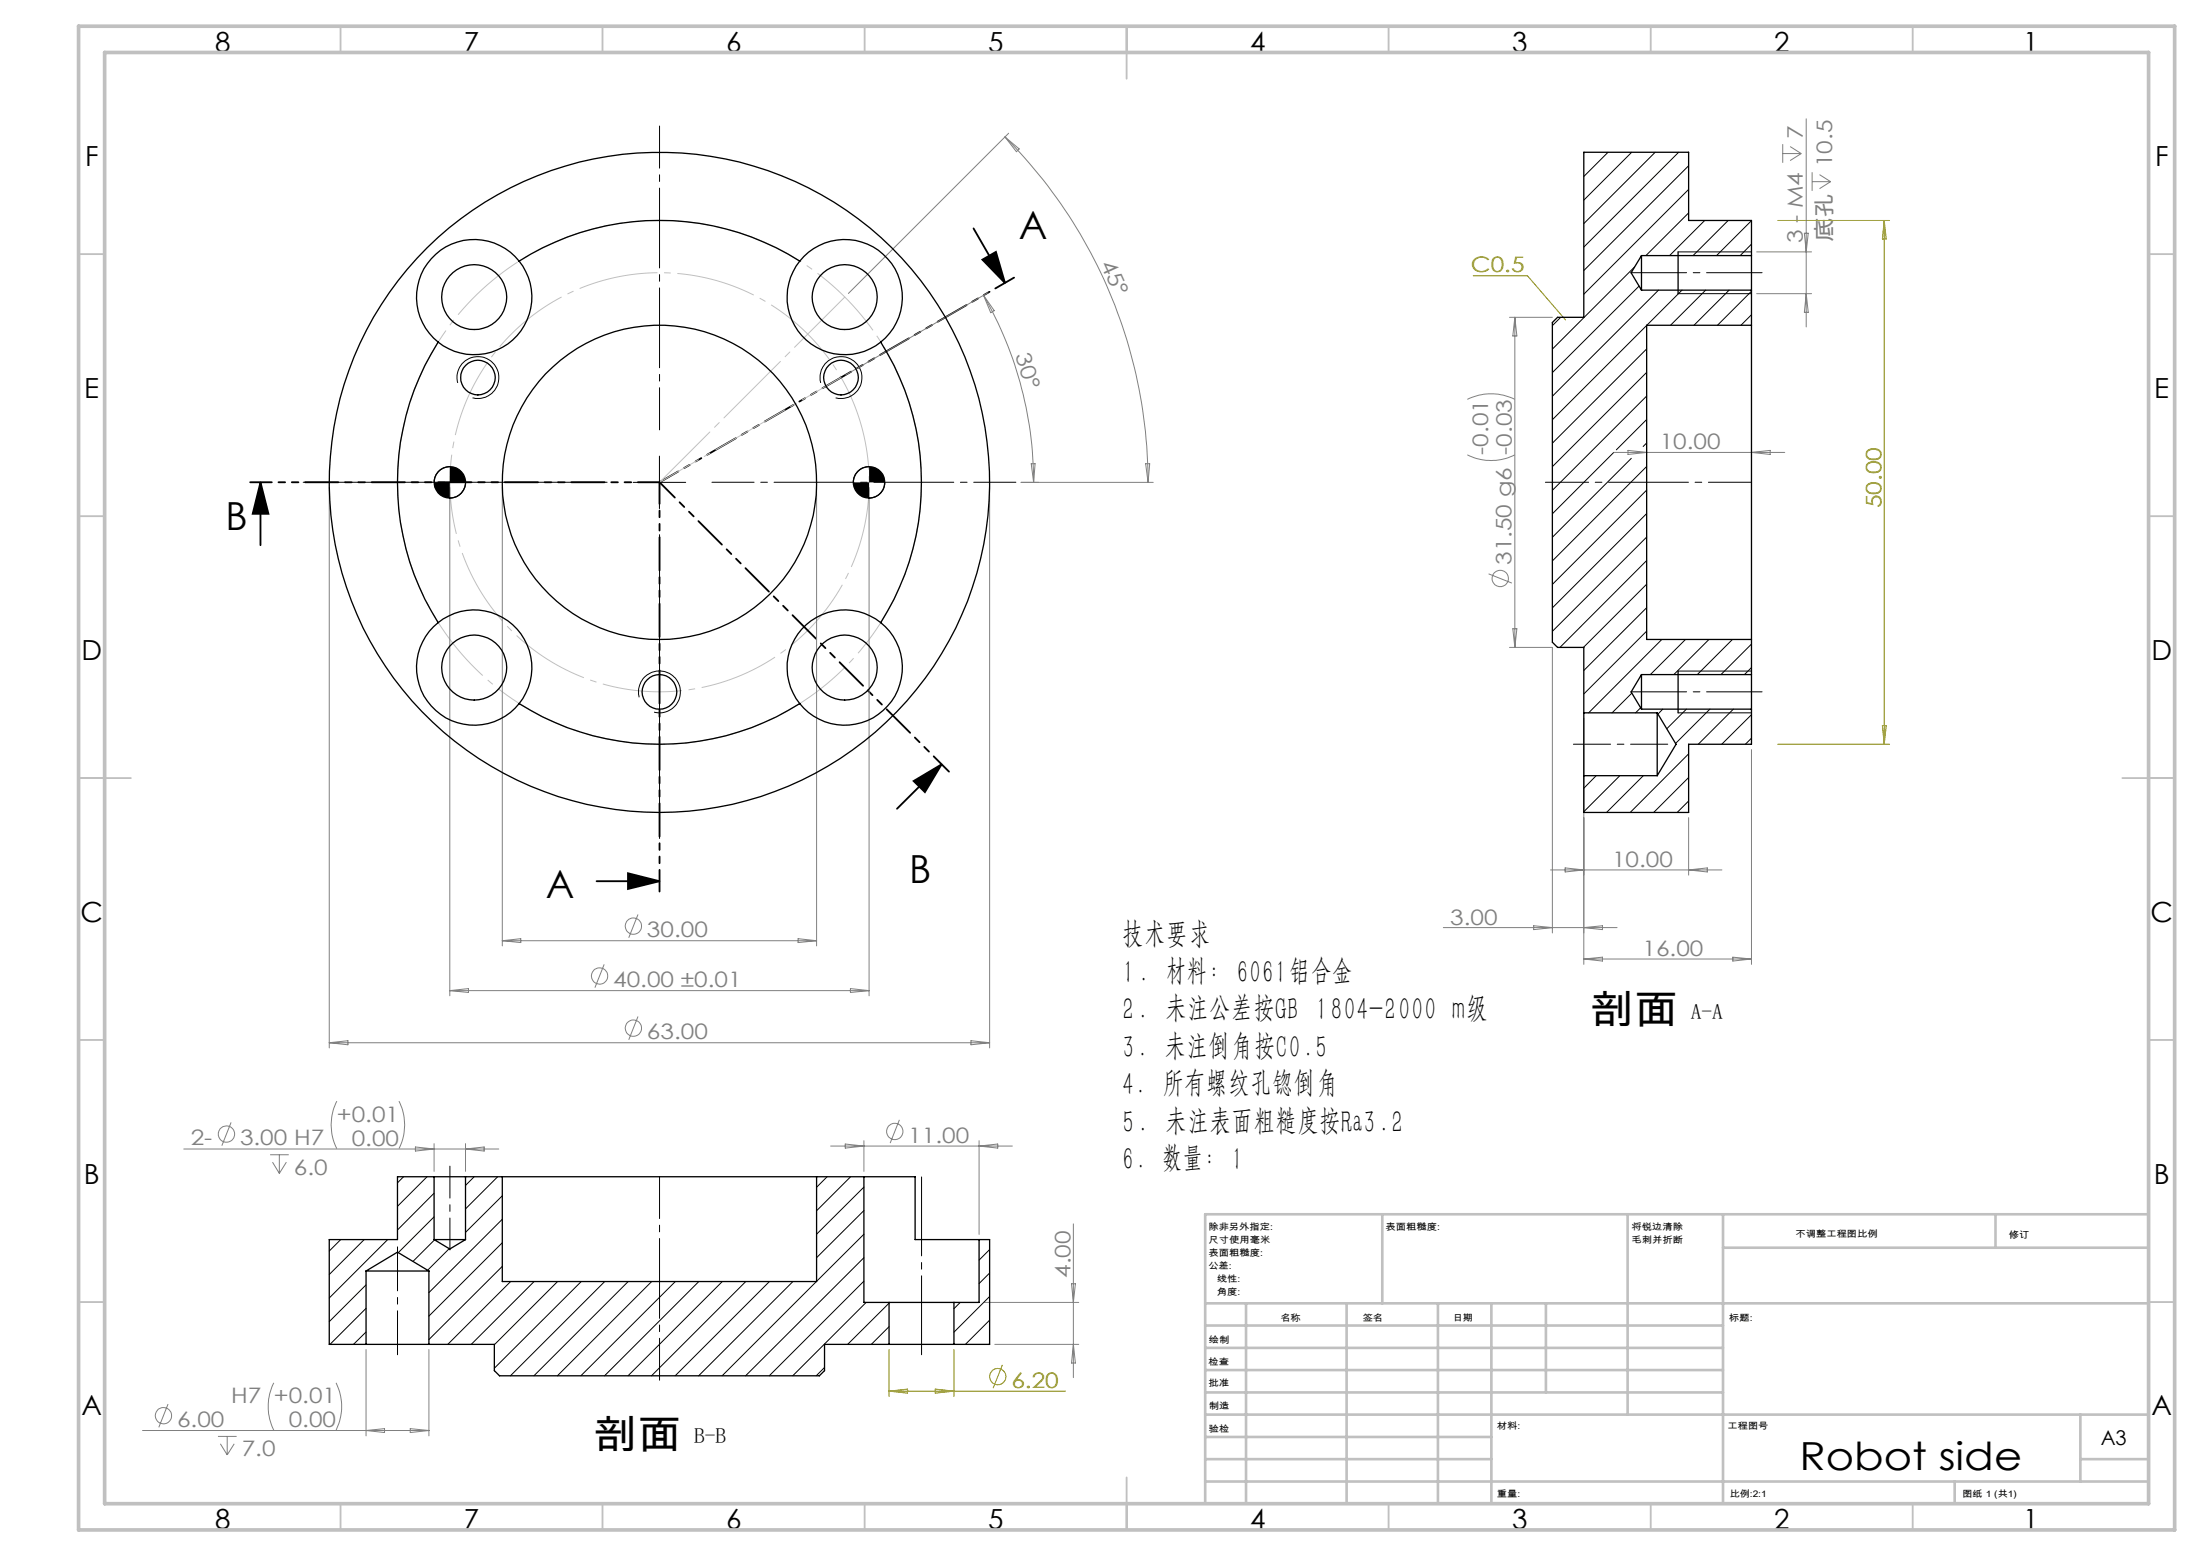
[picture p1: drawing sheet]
<svg xmlns="http://www.w3.org/2000/svg" width="420mm" height="297mm" viewBox="0 0 420 297" stroke-linecap="round" stroke-linejoin="round" font-family="sans-serif">
<g fill="none" stroke="#808080" stroke-width=".19">
<path d="M191.8 26.1l2.7 2.3-.5 .6zM191.8 26.1a93.5 93.5 0 0 1 27.3 66M192.5 25.4l-30.6 30.6M340.2 27.5v3.6M340.2 29.3h3.5M341.6 28l2.1 1.3M343.7 29.3l-2.1 1.4M344.7 22.7v39.7M345.8 32.9v3.5M345.8 34.7h3.5M347.2 33.3l2.1 1.4M349.3 34.7l-2.1 1.3"/>
<path d="M187.7 56.4a71.1 71.1 0 0 1 9.5 35.7M187.7 56.4l2 2.9-.6 .4zM188.5 55.9l-27.1 15.7M335.2 56.1h10.5M335.2 48.1h10.5M344.3 44.5h.8l-.4 3.6zM344.7 56.1l.4 3.5h-.8zM280 76.2a10.2 10.2 0 0 1 9.1 0M288 60.6h8.2M289.1 60.6v63M289.1 60.6l.4 3.5h-.8zM334.2 63.1v24.2"/>
<path d="M62.8 93.1v106.9M85.8 93.1v97M95.8 93.1v87.4M155.8 93.1v87.4M165.8 93.1v97M188.8 93.1v106.9M194.8 92.1h25.3M196.8 88.5h.7l-.3 3.6zM218.6 88.5h.8l-.3 3.6zM280 86.8a9.9 9.9 0 0 0 9.1 0M307.9 86.4h32.7M310.7 86l3.5 .4-3.5 .3z"/>
<path d="M334.2 86.4l3.6-.4v.7zM284.1 109.5l4.4 1.8M288 123.6h8.2v54.5M288.7 120h.8l-.4 3.6zM302.2 137.1v47M322.2 156.1v10.9M334.2 143.1v41M95.8 179.6h60M95.8 179.6l3.6-.4v.7zM121.7 174.6l-1.7 4.4M152.3 179.2l3.5 .4-3.5 .3zM275.4 177.1h33.2"/>
<path d="M292.7 176.7l3.5 .4-3.5 .3zM295.9 166h32.7M298.7 165.7l3.5 .3-3.5 .4zM302.2 177.1l3.6-.4v.7zM322.2 166l3.6-.3v.7zM62.8 199h126M62.8 199l3.6-.4v.8zM85.8 189.1h80M85.8 189.1l3.6-.4v.7zM115.3 184.1l-1.8 4.4M121.7 194l-1.7 4.5M162.3 188.7l3.5 .4-3.5 .3z"/>
<path d="M185.3 198.6l3.5 .4-3.5 .4zM302.2 183.1h32M302.2 183.1l3.6-.4v.7zM330.7 182.7l3.5 .4-3.5 .3zM35.1 219.3h60.1M44.1 214.2l-1.8 4.5M64.3 210.2a9.9 9.9 0 0 0 0 9M76.1 210.2a9.9 9.9 0 0 1 0 9M79.3 218.9l3.5 .4-3.5 .4zM82.8 218.3v5.3M88.8 218.3v5.3M88.8 219.3l3.6-.4v.8z"/>
<path d="M158.5 218.8h34.7M161.3 218.4l3.6 .4-3.6 .3zM164.9 217.7v5.9M171.6 213.7l-1.7 4.5M186.8 217.7v17.9M186.8 218.8l3.6-.4v.7zM51.5 220.4h3.6M52 221.8l1.3 2.2M53.3 220.4v3.6M54.6 221.8l-1.3 2.2M204.8 233.6v29.4M69.9 257.6v16.5"/>
<path d="M81.8 257.6v16.5M187.9 248.6h17.9M189.8 256.6h16M204.5 245h.7l-.4 3.6zM204.8 256.6l.4 3.6h-.7zM27.2 273h54.6M32.1 268l-1.8 4.4M41.6 274.2h3.6M42.1 275.6l1.3 2.1M43.4 274.2v3.5M44.7 275.6l-1.3 2.1M52.2 263.9a10.2 10.2 0 0 0 0 9.1"/>
<path d="M64.1 263.9a10.2 10.2 0 0 1 0 9.1M69.9 273l3.5-.3v.7zM78.3 272.7l3.5 .3-3.5 .4z"/>
<circle cx="286.3" cy="110.4" r="1.55"/>
<circle cx="120.9" cy="176.8" r="1.55"/>
<circle cx="114.4" cy="186.3" r="1.55"/>
<circle cx="120.9" cy="196.2" r="1.55"/>
<circle cx="43.2" cy="216.5" r="1.56"/>
<circle cx="170.7" cy="216" r="1.55"/>
<circle cx="31.2" cy="270.2" r="1.55"/>
</g>
<g fill="none" stroke="#808000" stroke-width=".19">
<path d="M281.1 52.6h10.4l7.2 8.5M339.2 42.1h21.4M359.6 42.1v100M359.6 42.1l.3 3.5h-.7zM359.2 138.5h.7l-.3 3.6zM339.2 142.1h21.4M169.7 257.6v9M182 257.6v9M169.7 265.5h33.6M169.7 265.5l3.5-.4v.8zM178.5 265.1l3.5 .4-3.5 .4zM191.3 260.5l-1.8 4.5"/>
<circle cx="190.4" cy="262.8" r="1.56"/>
</g>
<path d="M185.8 43.6l6 10.4M187.5 49.6l2.5-1.5 1.8 5.9zM49.7 92.1l1.5 6h-3zM49.7 92.1v12M174.3 149.1l5.4-3.2-3.2 5.3zM179.7 145.9l-8.5 8.5M113.8 168.2h12M119.8 166.7l6 1.5-6 1.5z" fill="none" stroke="#000" stroke-width=".35"/>
<path d="M164.1 80.4a40 40 0 0 0-67-16.1 40 40 0 0 0 18.4 66.4 40 40 0 0 0 49.2-48.3l-.6-2" fill="none" stroke="#c0c0c0" stroke-width=".19" stroke-dasharray="15.2 1.3 1.3 1.3" stroke-dashoffset="5.8" stroke-linecap="butt"/>
<path d="M173.7 77.4a50 50 0 0 0-83.8-20.1 50 50 0 0 0 23 83 50 50 0 0 0 61.5-60.3l-.7-2.6" fill="none" stroke="#c0c0c0" stroke-width=".19" stroke-dasharray="15.2 1.3 1.3 1.3" stroke-dashoffset="2.9" stroke-linecap="butt"/>
<g fill="none" stroke="#000" stroke-width=".19">
<path d="M302.4 29.1l-.2 .1M306.8 29.1l-4.6 4.6M311.4 29.1l-9.2 9.1M315.8 29.1l-13.6 13.6M320.3 29.1l-18.1 18.1M322.2 31.6l-20 20M322.2 36.2l-20 20M311.9 50.9l-15.7 15.7M312.8 54.6l-16.6 16.5M316.5 55.4l-20.3 20.2M320.2 56.1h14M320.2 48.1h14"/>
<path d="M321 55.4l-6.7 6.7M322.2 40.6l-8.1 8.2M325.3 42.1l-6.7 6.7M325.5 55.4l-6.7 6.7M329.8 42.1l-6.7 6.7M330 55.4l-6.7 6.7M334.2 42.1l-6.6 6.7M334.2 46.6l-2.1 2.2M334.2 55.6l-6.5 6.5M87.3 73.1a4 4 0 0 1 3.6-5 4 4 0 0 1 4.3 4.4 4 4 0 0 1-5 3.4M156.6 73.1a4 4 0 0 1 3.5-5 4 4 0 0 1 4.4 4.3 4 4 0 0 1-5 3.5M297.7 60.6l-1.5 1.6"/>
<path d="M314.2 62.1l-18 18M314.2 66.6l-18 18M314.2 71.1l-18 18M314.2 75.6l-18 18M334.2 60.1l-2 2M85.8 89.1a3 3 0 0 0-3 3M88.8 92.1a2.95 2.95 0 0 1-3 3M120.8 92.1h10M125.8 87.1v10M165.8 89.1a2.95 2.95 0 0 0-3 3M168.8 92.1a3 3 0 0 1-3 3M307.9 86.4l-11.7 11.7"/>
<path d="M311.3 87.5l-15.1 15M314.2 80.1l-5.8 5.8M314.2 84.6l-.7 .6M314.2 89l-18 18.1M314.2 93.6l-18 17.9M314.2 98l-18 18M314.2 102.5l-18 18M314.2 107l-16.5 16.6M314.2 111.5l-12 12.1M314.2 116l-12 12M122 133.1a4 4 0 0 1 3.4-5 4 4 0 0 1 4.4 4.3 4 4 0 0 1-5 3.5M311.4 132.3l-3.8 3.8"/>
<path d="M313.1 135.1l-1 1M314.2 120.5l-12 12M317.1 122.1l-14 14M317.3 135.4l-.9 .9M320.2 136.1h14M320.2 128.1h14M321.6 122.1l-6.7 6.7M321.8 135.4l-3.7 3.7M326.1 122.1l-6.7 6.7M326.3 135.4l-6.6 6.5M330.6 122.1l-6.7 6.7M330.8 135.4l-6.7 6.7"/>
<path d="M334.2 122.9l-5.8 5.9M334.2 127.4l-1.3 1.4M334.2 136.4l-5.7 5.7M304.6 148.1l-2.4 2.4M309.1 148.1l-6.9 6.8M313.6 148.1l-7 7M322.2 143.9l-11.1 11.2M322.2 148.4l-6.6 6.7M322.2 152.9l-2.2 2.2M334.2 140.9l-1.1 1.2M65 236.6l-2.2 2.2M69.5 236.6l-6.7 6.7"/>
<path d="M74 236.6l-11.2 11.2M77 224.6l-1.2 1.2M81.5 224.6l-5.7 5.7M82.8 227.7l-7 7.1M82.8 232.3l-6.8 6.8M82.9 236.6l-4.1 4.2M85.7 238.3l-4.1 4.2M90.5 224.6l-1.7 1.7M95 224.6l-6.2 6.1M95.8 228.2l-7 7M95.8 232.7l-14 14M95.8 237.2l-14 14"/>
<path d="M157.8 224.6l-2 2M162.3 224.6l-6.5 6.5M164.9 226.6l-9.1 9M164.9 231.1l-9.1 9M164.9 235.6l-9.1 9M188.8 238.5l-2 2M69.8 245.2l-7 7.1M69.8 249.7l-6.8 6.9M69.8 254.2l-2.3 2.4M95.8 241.7l-14 14M97.4 244.6l-12 12M101.9 244.6l-12 12"/>
<path d="M106.4 244.6l-12.1 12.1M110.9 244.6l-16.6 16.6M115.4 244.6l-18 18M119.9 244.6l-18 18M124.4 244.6l-18 18M128.9 244.6l-18.1 18M133.3 244.6l-17.9 18M137.8 244.6l-18 18M142.3 244.6l-18 18M146.8 244.6l-18 18M151.3 244.6l-18 18M155.8 244.6l-18 18"/>
<path d="M164.9 240.1l-22.6 22.5M164.9 244.5l-18.1 18.1M165.3 248.6l-14 14M169.7 248.7l-8 7.9M169.7 253.2l-3.4 3.4M183.2 248.6l-1.2 1.2M188.8 243l-2 2M188.8 247.5l-6.8 6.8M188.8 252l-4.6 4.6M188.8 256.5l-.1 .1M157.3 261l-1.5 1.6"/>
</g>
<path d="M311.2 52.1h25M336.2 132.1h-25" fill="none" stroke="#000" stroke-width=".19" stroke-dasharray="15.2 1.3 1.3 1.3" stroke-dashoffset="4.6"/>
<path d="M318.2 142.1h-18" fill="none" stroke="#000" stroke-width=".19" stroke-dasharray="15.2 1.3 1.3 1.3" stroke-dashoffset="8.1"/>
<path d="M334.2 92.1h-39.3" fill="none" stroke="#000" stroke-width=".19" stroke-dasharray="15.2 1.3 1.3 1.3" stroke-dashoffset="7"/>
<path d="M75.9 258.6v-20.6" fill="none" stroke="#000" stroke-width=".19" stroke-dasharray="15.2 1.3 1.3 1.3" stroke-dashoffset="6.8"/>
<path d="M85.9 238.6v-16" fill="none" stroke="#000" stroke-width=".19" stroke-dasharray="15.2 1.3 1.3 1.3" stroke-dashoffset="9.1"/>
<path d="M175.9 224.6v34" fill="none" stroke="#000" stroke-width=".19" stroke-dasharray="15.2 1.3 1.3 1.3" stroke-dashoffset=".2"/>
<path d="M115.9 92.1h-58M125.9 82.1v-58M135.9 92.1h58M125.9 102.1v58M125.9 224.6v38.8" fill="none" stroke="#000" stroke-width=".19" stroke-dasharray="15.2 1.3 1.3 1.3" stroke-dashoffset="7.2"/>
<path d="M125.9 92.1v78.1M125.9 92.1l67.6-39.1M125.9 92.1h-78.2M125.9 92.1l55.2 55.2" fill="none" stroke="#000" stroke-width=".35" stroke-dasharray="6.3 1.3 1.3 1.3 1.3 1.3" stroke-dashoffset="2.2"/>
<path d="M125.9 92.1l34.6-20" fill="none" stroke="#c0c0c0" stroke-width=".19" stroke-dasharray="15.2 1.3 1.3 1.3" stroke-dashoffset="6.7"/>
<path d="M125.9 92.1l35.3-35.4" fill="none" stroke="#c0c0c0" stroke-width=".19" stroke-dasharray="15.2 1.3 1.3 1.3" stroke-dashoffset="1.7"/>
<g fill="none" stroke="#c0c0c0" stroke-width=".35">
<path d="M65 5v5M115 5v5M165 5v5M215 5v10M265 5v5M315 5v5M365 5v5M15 48.5h5M410 48.5h5M15 98.5h5M410 98.5h5M15 148.5h10"/>
<path d="M405 148.5h10M15 198.5h5M410 198.5h5M15 248.5h5M410 248.5h5M65 287v5M115 287v5M165 287v5M215 282v10M265 287v5M315 287v5M365 287v5"/>
</g>
<g fill="none" stroke="#c0c0c0" stroke-width=".5">
<path d="M263.8 231.8v17M310.6 231.8v38.2M328.8 231.8v55.2M328.8 238.2h81.2M380.8 231.8v6.4M410 231.8h-180v55.2M230 248.8h180M230 257.3h98.8M230 253h98.8M237.8 248.8v38.2M257 248.8v38.2M274.4 248.8v38.2"/>
<path d="M284.6 248.8v38.2M295 248.8v17M230 265.8h98.8M230 261.5h98.8M230 278.5h54.6M230 274.3h54.6M230 270h180M397 278.5h13M397 270v12.8M230 282.8h180M373 282.8v4.2"/>
</g>
<path d="M15 5h400v287h-400zM20 10h390v277h-390z" fill="none" stroke="#c0c0c0" stroke-width=".7"/>
<g fill="none" stroke="#000" stroke-width=".25">
<path d="M99.1 49.8a50.1 50.1 0 0 1 53.5 0M99.1 49.8a11 11 0 0 1-.8 14.7 11 11 0 0 1-14.7 .8M99.1 49.8a11 11 0 0 0-16.4-.8 11 11 0 0 0 .9 16.3M152.6 49.8a11 11 0 0 0 .8 14.7 11 11 0 0 0 14.7 .8M152.6 49.8a11 11 0 0 1 16.4-.8 11 11 0 0 1-.9 16.3M313.2 48.8v6.6M313.2 48.8h21M313.2 48.8l-1.9 3.3 1.9 3.3M313.2 55.4h21M320.2 48.1v8M334.2 48.8v6.6M334.2 48.8v-6.7h-12v-13h-20v31.5h-5l-1 1v61l1 1h5v12.5"/>
<path d="M334.2 55.4v6.7M83.6 65.3a50.1 50.1 0 0 0 0 53.5M168.1 65.3a50.1 50.1 0 0 1 0 53.5M334.2 62.1v60M334.2 62.1h-20v60h20M83.6 118.8a11 11 0 0 1 14.7 .8 11 11 0 0 1 .8 14.7M83.6 118.8a11 11 0 0 0-.9 16.4 11 11 0 0 0 16.4-.9M168.1 118.8a11 11 0 0 0-14.7 .8 11 11 0 0 0-.8 14.7M168.1 118.8a11 11 0 0 1 .9 16.4 11 11 0 0 1-16.4-.9M99.1 134.3a50.1 50.1 0 0 0 53.5 0M302.2 136.1v12M302.2 136.1h14"/>
<path d="M313.2 128.8v6.6M313.2 128.8h21M313.2 128.8l-1.9 3.3 1.9 3.3M313.2 135.4h21M316.2 136.1v12M316.2 136.1l3.6 6-3.6 6M320.2 128.1v8M334.2 128.8v6.6M334.2 135.4v6.7h-12v13h-20v-7M334.2 122.1v6.7M302.2 148.1h14M82.8 236.6h6"/>
<path d="M82.8 224.6h6M82.8 224.6h-7v12h-13v20h7.1M82.8 224.6v12M82.8 236.6l3 1.8 3-1.8M88.8 224.6h7M88.8 224.6v12M95.8 224.6h60M95.8 224.6v20h60v-20M155.8 224.6h9.1M164.9 224.6h9.7v12h12.2M164.9 224.6v24h4.8M186.8 236.6h2v20h-6.8"/>
<path d="M186.8 236.6v12h-4.8M69.9 242.6h11.9M69.9 256.6h11.9M69.9 242.6l5.9-3.6 6 3.6M69.9 242.6v14M81.8 256.6h12.5v5l1 1h61.1l.9-1v-5h12.4M81.8 242.6v14M169.7 248.6h12.3M169.7 256.6h12.3M169.7 248.6v8M182 248.6v8"/>
<circle cx="90.5" cy="56.7" r="6.2"/>
<circle cx="161.2" cy="56.7" r="6.2"/>
<circle cx="91.2" cy="72.1" r="3.3"/>
<circle cx="160.5" cy="72.1" r="3.3"/>
<circle cx="85.8" cy="92.1" r="3"/>
<circle cx="125.8" cy="92.1" r="30"/>
<circle cx="125.8" cy="92.1" r="63"/>
<circle cx="165.8" cy="92.1" r="3"/>
<circle cx="90.5" cy="127.4" r="6.2"/>
<circle cx="125.8" cy="132.1" r="3.3"/>
<circle cx="161.2" cy="127.4" r="6.2"/>
</g>
<g fill="#000">
<path d="M49.7 92.1l1.5 6h-3zM174.3 149.1l5.4-3.2-3.2 5.3z"/>
<path d="M162.8 92.1a2.95 2.95 0 0 0 3 3v-3zM165.8 89.1v3h3a3 3 0 0 0-3-3zM82.8 92.1a3 3 0 0 0 3 3v-3zM85.8 89.1v3h3a2.95 2.95 0 0 0-3-3z"/>
<path d="M119.8 166.7l6 1.5-6 1.5zM187.5 49.6l2.5-1.5 1.8 5.9z"/>
</g>
<g font-size="7.4">
<text x="194.4" y="45.7">A</text>
<text x="43" y="101.1">B</text>
<text x="104.2" y="171.3">A</text>
<text x="173.5" y="168.5">B</text>
<text x="303.4" y="195.3">剖面</text>
<text x="113.2" y="276.3">剖面</text>
<text x="343.4" y="280.5">Robot side</text>
</g>
<g font-size="5.6">
<text x="214.1" y="180.9">技术要求</text>
<text x="214.1" y="188">1. 材料：6061铝合金</text>
<text x="214.1" y="195.2">2. 未注公差按GB 1804-2000 m级</text>
<text x="214.1" y="202.3">3. 未注倒角按C0.5</text>
<text x="214.1" y="209.5">4. 所有螺纹孔锪倒角</text>
<text x="214.1" y="216.6">5. 未注表面粗糙度按Ra3.2</text>
<text x="214.1" y="223.8">6. 数量：1</text>
</g>
<g font-size="5.3">
<text x="41" y="9.9">8</text>
<text x="88.5" y="9.9">7</text>
<text x="138.5" y="9.9">6</text>
<text x="188.5" y="9.9">5</text>
<text x="238.5" y="9.9">4</text>
<text x="288.5" y="9.9">3</text>
<text x="338.5" y="9.9">2</text>
<text x="386" y="9.9">1</text>
<text x="16.2" y="31.6">F</text>
<text x="411.2" y="31.6">F</text>
<text x="16.1" y="75.9">E</text>
<text x="411.1" y="75.9">E</text>
<text x="15.5" y="125.9">D</text>
<text x="410.5" y="125.9">D</text>
<text x="15.4" y="175.9">C</text>
<text x="410.4" y="175.9">C</text>
<text x="16" y="225.9">B</text>
<text x="411" y="225.9">B</text>
<text x="15.5" y="270.1">A</text>
<text x="410.5" y="270.1">A</text>
<text x="41" y="291.9">8</text>
<text x="88.5" y="291.9">7</text>
<text x="138.5" y="291.9">6</text>
<text x="188.5" y="291.9">5</text>
<text x="238.5" y="291.9">4</text>
<text x="288.5" y="291.9">3</text>
<text x="338.5" y="291.9">2</text>
<text x="386" y="291.9">1</text>
</g>
<g font-size="4.1" fill="#808080">
<text x="344" y="26.6" transform="rotate(-90 344 26.6)">7</text>
<text x="349.6" y="31.9" transform="rotate(-90 349.6 31.9)">10.5</text>
<text x="344" y="46.4" transform="rotate(-90 344 46.4)">3 - M4</text>
<text x="349.6" y="46.2" transform="rotate(-90 349.6 46.2)">底孔</text>
<text x="209.9" y="50.3" transform="rotate(66 209.9 50.3)">45°</text>
<text x="193.7" y="67.8" transform="rotate(73 193.7 67.8)">30°</text>
<text x="284" y="86.8" transform="rotate(-90 284 86.8)">-0.01</text>
<text x="316.7" y="85.8">10.00</text>
<text x="288.5" y="107.8" transform="rotate(-90 288.5 107.8)">31.50 g6 -0.03</text>
<text x="307.6" y="165.5">10.00</text>
<text x="123.5" y="178.9">30.00</text>
<text x="276.7" y="176.5">3.00</text>
<text x="313.4" y="182.5">16.00</text>
<text x="117" y="188.4">40.00 ±0.01</text>
<text x="123.5" y="198.4">63.00</text>
<text x="64.3" y="214.1">+0.01</text>
<text x="36.4" y="218.6">2-</text>
<text x="45.8" y="218.6">3.00 H7</text>
<text x="67.1" y="218.7">0.00</text>
<text x="173.3" y="218.1">11.00</text>
<text x="56.1" y="224.2">6.0</text>
<text x="204.3" y="243.9" transform="rotate(-90 204.3 243.9)">4.00</text>
<text x="44.1" y="267.9">H7 +0.01</text>
<text x="33.8" y="272.4">6.00</text>
<text x="55.1" y="272.4">0.00</text>
<text x="46.1" y="278">7.0</text>
</g>
<g font-size="4.1" fill="#808000">
<text x="280.7" y="52">C0.5</text>
<text x="359" y="97" transform="rotate(-90 359 97)">50.00</text>
<text x="193" y="264.9">6.20</text>
</g>
<g font-size="4.1">
<text x="322.7" y="194.5">A-A</text>
<text x="132.4" y="275.5">B-B</text>
</g>
<text font-size="3.9" x="400.9" y="275.8">A3</text>
<g font-size="1.7">
<text x="230.6" y="234.8">除非另外指定:</text>
<text x="230.6" y="237.3">尺寸使用毫米</text>
<text x="230.6" y="239.8">表面粗糙度:</text>
<text x="264.4" y="234.8">表面粗糙度:</text>
<text x="311.3" y="234.7">将锐边清除</text>
<text x="311.3" y="237.2">毛刺并折断</text>
<text x="342.6" y="236.2">不调整工程图比例</text>
<text x="383.3" y="236.4">修订</text>
<text x="230.6" y="242.3">公差:</text>
<text x="232.2" y="244.8">线性:</text>
<text x="232.2" y="247.3">角度:</text>
<text x="230.7" y="256.3">绘制</text>
<text x="244.3" y="252.2">名称</text>
<text x="260" y="252.1">签名</text>
<text x="277.2" y="252.1">日期</text>
<text x="330" y="252.1">标题:</text>
<text x="230.6" y="260.5">检查</text>
<text x="230.6" y="264.5">批准</text>
<text x="230.7" y="269">制造</text>
<text x="230.7" y="273.3">验检</text>
<text x="285.6" y="272.7">材料:</text>
<text x="329.6" y="272.7">工程图号</text>
<text x="285.6" y="285.7">重量:</text>
<text x="330.1" y="285.8">比例:2:1</text>
<text x="374.5" y="285.8">图纸 1 (共1)</text>
</g>
</svg>
